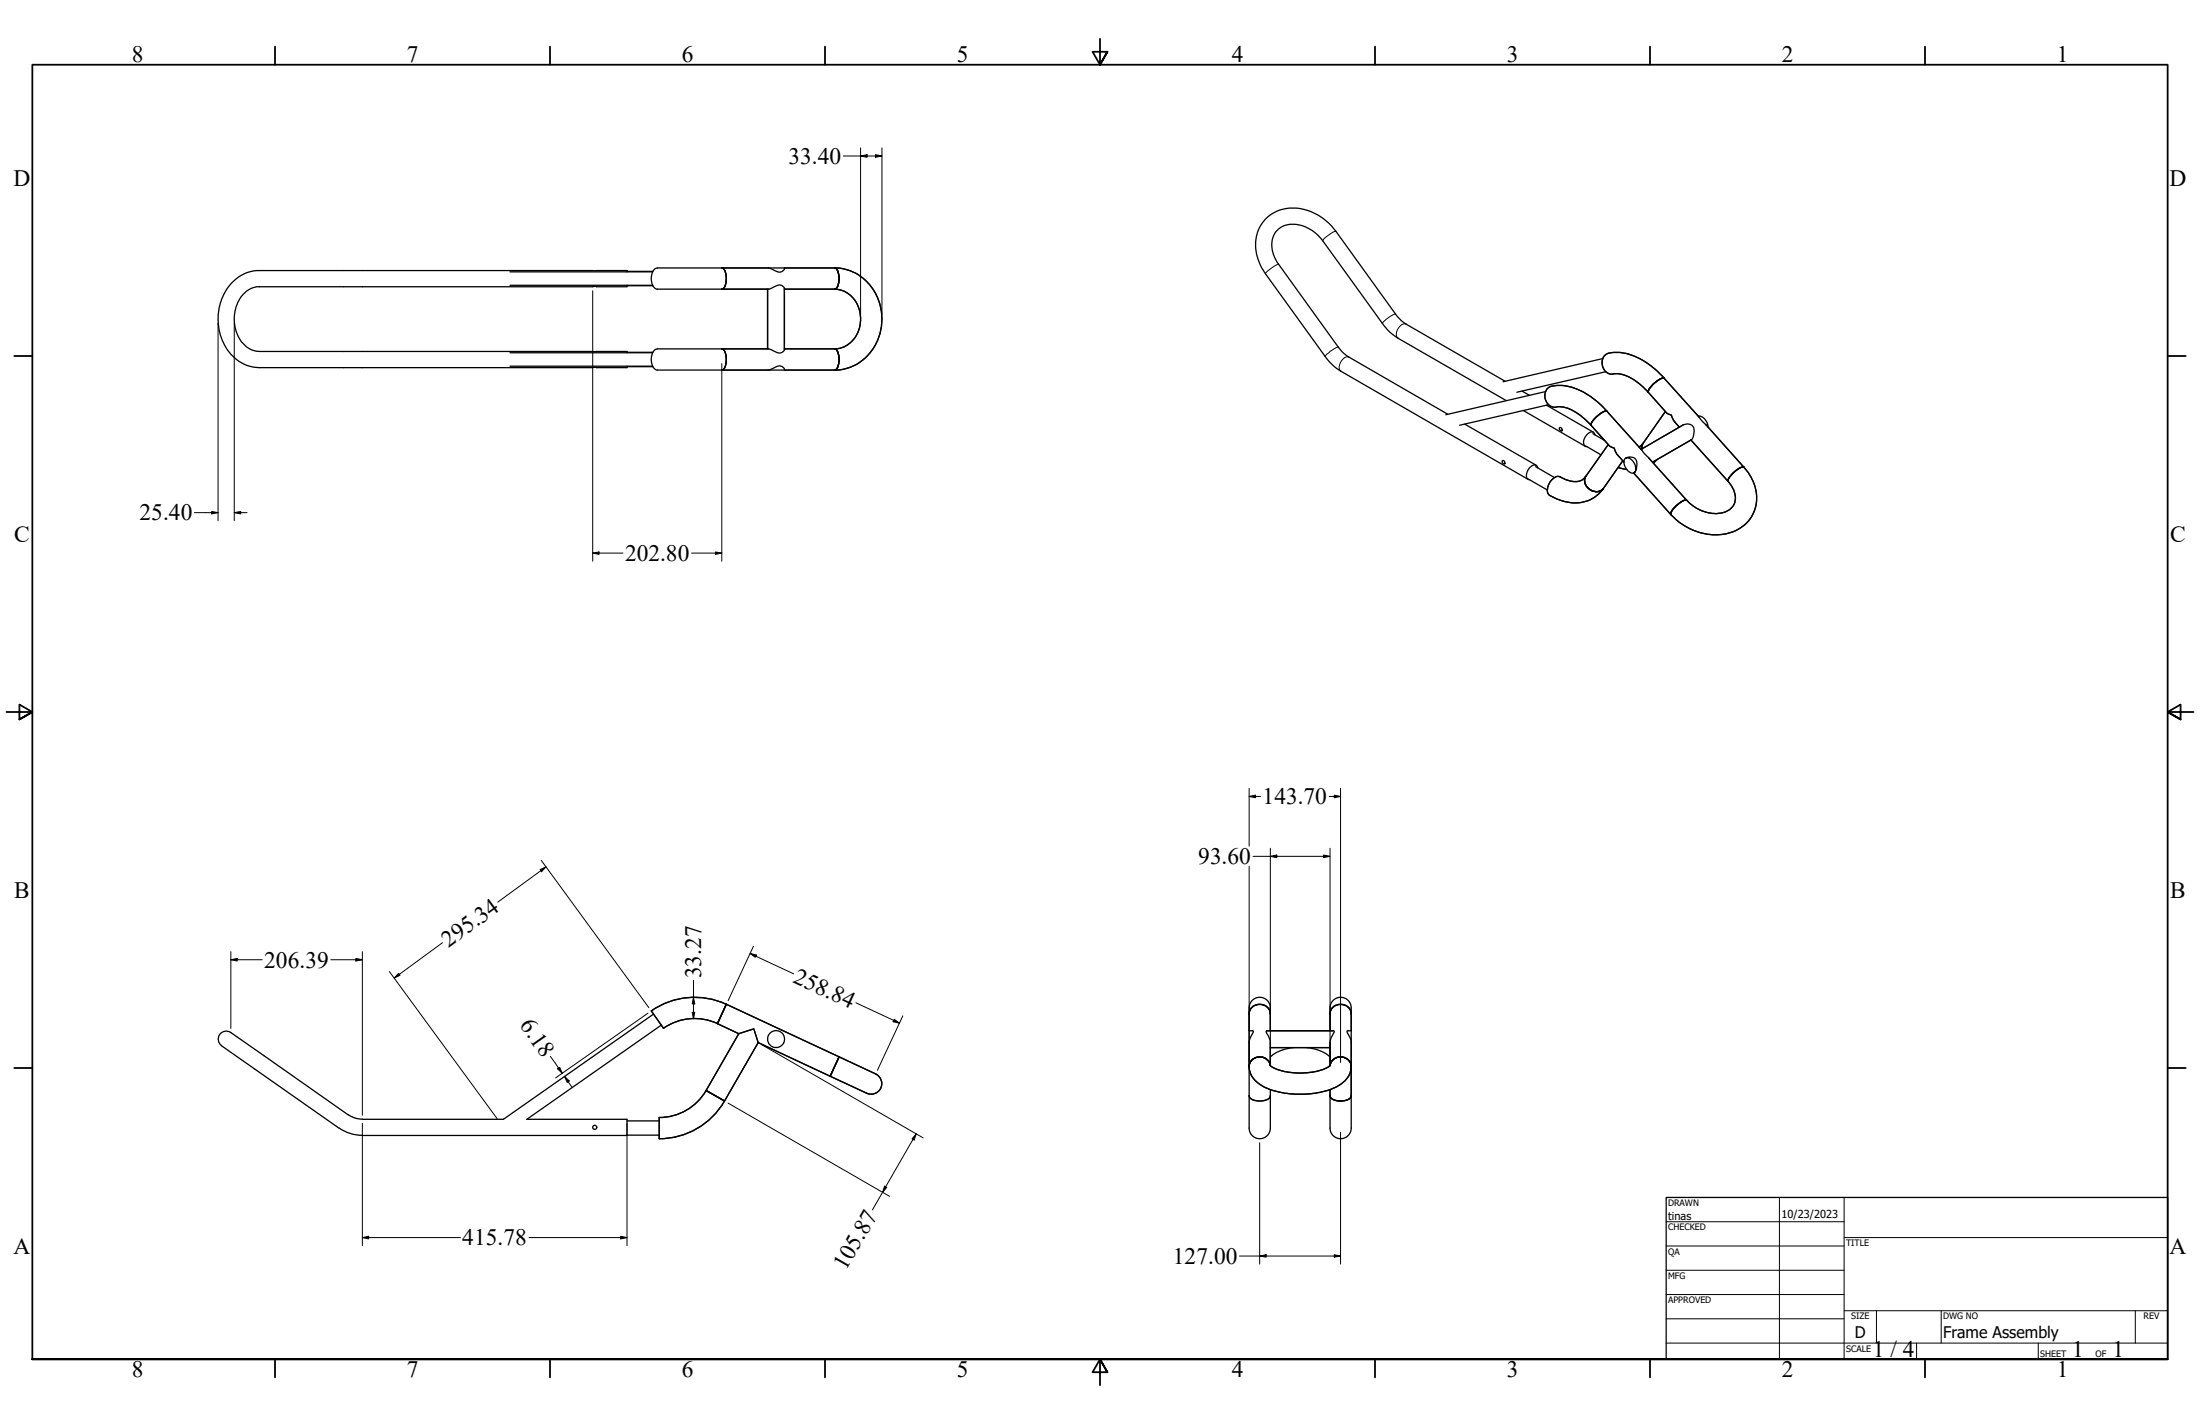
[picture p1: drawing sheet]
<svg xmlns="http://www.w3.org/2000/svg" width="864mm" height="559mm" viewBox="0 0 864 559" stroke-linecap="round" stroke-linejoin="round" font-family="sans-serif">
<!-- layer: Visible (ANSI) -->
<g fill="none" stroke="#000" stroke-width=".51">
<path d="M200.2 106.7h56M200.2 112h56M246.1 112v.5h-144.3a10.4 10.4 0 0 0-9.3 8.8 14.1 14.1 0 0 0 5.7 15.7l2.3 .8 1.3 .1h144.3v.5M246.1 106.7v-.5h-144.3a16.8 16.8 0 0 0-15.5 13.6 20 20 0 0 0 9.8 23.3l3.2 .9 2.5 .3h144.3v-.6M246.1 106.5h10.2M246.1 112.1h10.2M283.3 105.2a3.6 3.6 0 0 1 1.8 3.8 4.2 4.2 0 0 1-1.8 4.5M301.3 113.5v23.4M301.6 105.2h.5a6.8 6.8 0 0 0 4.7 1.4 1.38 1.38 0 0 0 1.1-1.4M307.9 113.5h19.7M327.6 105.2h-69.5a4.1 4.1 0 0 0-2.4 5 3.2 3.2 0 0 0 2.4 3.3l44-.1a6.8 6.8 0 0 1 4.7-1.4l1.1 1v24.2a2.29 2.29 0 0 1-3.7 .8l-2.3-1.1h-43.8a4.1 4.1 0 0 0-2.4 5.1 3.2 3.2 0 0 0 2.4 3.2h69.5M327.6 105.2a3.6 3.6 0 0 1 1.8 3.8 4.2 4.2 0 0 1-1.8 4.5"/>
<path d="M327.6 105.2a19.6 19.6 0 0 1 18.4 22.9 19.2 19.2 0 0 1-18.4 17.1 3.6 3.6 0 0 0 1.8-3.8 5 5 0 0 0-1.5-4.4l-.3-.1a11.3 11.3 0 0 0 10.1-13.5 10.8 10.8 0 0 0-10.1-9.9M200.2 138.4h56M246.1 138.2h10.2M283.3 136.9a3.6 3.6 0 0 1 1.8 3.9 4.2 4.2 0 0 1-1.8 4.4M307.9 136.9h19.7M327.6 136.9a3.6 3.6 0 0 1 1.8 3.9 4.2 4.2 0 0 1-1.8 4.4M327.6 136.9a11.3 11.3 0 0 0 10.1-13.5 10.8 10.8 0 0 0-10.1-9.9 3.6 3.6 0 0 0 1.8-3.9 5 5 0 0 0-1.5-4.4h-.3a19.6 19.6 0 0 1 18.4 22.9 19.2 19.2 0 0 1-18.4 17.1M200.2 143.7h56M246.1 143.9h10.2M301.6 145.2h.5a6.8 6.8 0 0 1 4.7-1.4 1.38 1.38 0 0 1 1.1 1.4h19.7M590.8 149.6l-38.9-22.4a13.7 13.7 0 0 1-4.1-3.9l-23.4-32.6a20.3 20.3 0 0 0-22.4-8.1 14.7 14.7 0 0 0-7.8 20.1l1.1 2.5 1.5 2.2 23.4 32.5a19.9 19.9 0 0 0 6.2 5.8l73.4 42.4M591.3 157.2l-42.5-24.5a18.8 18.8 0 0 1-6.1-5.8l-23.5-32.4a13.5 13.5 0 0 0-15.8-5.6 8.6 8.6 0 0 0-3.3 11.6l1.4 2.7 23.8 33a13 13 0 0 0 4.2 3.9l38.8 22.5"/>
<path d="M597.5 153.5l2.9 1.6M606.7 153.7l-39.1 9.1M607.1 159l18.4 10.6M607.9 158.8l-34.9 8.1M629.2 140.7l-39.2 9.1M630.4 145.9l-35 8M647.1 154l7.3 8.2a2.86 2.86 0 0 1 2.4 2.5l2.5 2.9M653.3 148.5a4.2 4.2 0 0 0-3.7 1.7l-.9 .8a4 4 0 0 0-1.6 3M653.3 148.5a27.1 27.1 0 0 0-18.4-10.2 5.2 5.2 0 0 0-5.6 2 4.3 4.3 0 0 0 .4 4.9 4.3 4.3 0 0 0 4.7 1.4 19 19 0 0 1 12.7 7.4M653.3 148.5l31.3 34.9M575 166.4l28 16.2M598 161.1l24.3 14"/>
<path d="M612.2 167.8a.75 .75 0 0 1 .9 .4 .75 .75 0 0 1-.3 1l-.6-.6zM622.5 175l6 3.5M624.6 167l7.4 8.1 1.7 .7 .9 2.3 2.9 3.3M625.3 170.2l4.6 2.6M626.1 170.7a1.55 1.55 0 0 0-1.3-1.3 1.55 1.55 0 0 0-1.6 .9 3.5 3.5 0 0 0-1 4.8l.7 .2M630.8 161.4a5.9 5.9 0 0 0-4.5 2.6 3.6 3.6 0 0 0-1.7 3M630.8 161.4a27.8 27.8 0 0 0-17.6-10.1 7.4 7.4 0 0 0-6 1.4 4.4 4.4 0 0 0-.1 5.1 4.4 4.4 0 0 0 4.8 1.8 18.1 18.1 0 0 1 11.7 6.3l1 1.1M630.8 161.4l31.3 34.9M631.3 174.4l-8.8 12.5a4.3 4.3 0 0 0 4.1 6.1l1-.2 1.4-.6 8-11.4M638.2 179.8a2.82 2.82 0 0 1 3.5 0 2.82 2.82 0 0 1 .7 3.5l-.5 1.7a4.3 4.3 0 0 0-3.2-5.4 1.64 1.64 0 0 0-1.2 2.5 3.8 3.8 0 0 0 4 3.4l.4-.5-.4 .5M643.4 175.5l1.6-1.5-.5 1.2v.9v-.9l.5-1.2zM644.2 176.3l16.5-9.5a2.82 2.82 0 0 1 3.4 .1 2.82 2.82 0 0 1 .8 3.3l-.4 1.8-.5 .5-15.3 8.9"/>
<path d="M653.7 161.5l-8.7 12.5M663.8 172.7l14.6 16.2M666.6 163.4a3.8 3.8 0 0 1 3.9 3.8v.4M589.7 180.8a.75 .75 0 0 1 .9 .4 .75 .75 0 0 1-.2 .9l-.7-.7zM600 188l7.4 4.3M602.8 183.1l7.4 4.3M603.6 183.6a1.5 1.5 0 0 0-1.3-1.2 1.5 1.5 0 0 0-1.5 .9 3.5 3.5 0 0 0-1 4.8l.7 .1M609.2 188.3a3 3 0 0 1 4.7-.5 7.3 7.3 0 0 0 7.9 0l.7-.9a4.3 4.3 0 0 0 4.1 6.1l1.5-.3 1.2-.9a14.2 14.2 0 0 1-17.5 4.2 8 8 0 0 1-4.2-2.5 5.7 5.7 0 0 1 1.6-5.2zM635.2 183.5l3.4 .7M641.3 185.6l14.6 16.3M650.6 180.3l-1.6 1.4M662.1 196.3a5.9 5.9 0 0 0-4.5 2.6 4 4 0 0 0-1.7 3"/>
<path d="M662.1 196.3a14.2 14.2 0 0 0 16.2 4 6.6 6.6 0 0 0 1.1-10.1l-.3-.4a1.73 1.73 0 0 1 .2-3l1.6-1.7a4.1 4.1 0 0 1 3.7-1.7 16.1 16.1 0 0 1 2.4 20.2 18.1 18.1 0 0 1-20.2 5.3l-4.3-1.9a23 23 0 0 1-6.6-5.1M684.6 183.4a5.5 5.5 0 0 0-4.6 2.5 4 4 0 0 0-1.6 3M684.6 183.4a16.1 16.1 0 0 1 2.4 20.2 18.1 18.1 0 0 1-20.2 5.3 22.4 22.4 0 0 1-11-7.4 9.7 9.7 0 0 1 6.2-5.3 14.4 14.4 0 0 0 16 4.3 6.6 6.6 0 0 0 1.4-10.3l-1-1.3M256.5 398l-58.9 41.2h-55.4M285.1 394.1l58.6 27.4a4.2 4.2 0 0 1 2 5.5 4.2 4.2 0 0 1-5.5 2M285.1 394.1l-3.5 7.6M285.1 394.1a29.6 29.6 0 0 0-29.4 2.6l4.8 6.8a21.1 21.1 0 0 1 21.1-1.8M490.3 397.9a4.2 4.2 0 0 1 4.2-3.8 4.2 4.2 0 0 1 4.2 3.8M490.3 395.5a4.2 4.2 0 0 1 4.2-4.1 4.2 4.2 0 0 1 4.2 4.1M490.3 395.5v47.2a4.2 4.2 0 0 0 4.2 4.1 4.2 4.2 0 0 0 4.2-4.1v-15.2M498.7 395.5v9M522.1 397.9a4.2 4.2 0 0 1 4.2-3.8 4.2 4.2 0 0 1 4.1 3.8v6.6h-1.4a2.85 2.85 0 0 0 .9 2.6l.5 2.1"/>
<path d="M522.1 395.5a4.2 4.2 0 0 1 4.2-4.1 4.2 4.2 0 0 1 4.1 4.1M522.1 395.5v9M530.4 395.5v47.2a4.2 4.2 0 0 1-4.1 4.1 4.2 4.2 0 0 1-4.2-4.1v-15.2M87 410.3a3.1 3.1 0 0 1-.8-4.3 3.1 3.1 0 0 1 4.4-.8l46.1 32.3M259.6 402.3l-52.8 36.9h39.3v6.4l-103.9-.1a15.8 15.8 0 0 1-9.1-2.8l-46.1-32.3M281.6 401.7l8.4 3.9M290 405.6l5.9-1.9 1.7 5.4M290 405.6l-12.8 22.3 7.2 4.2 13.2-23M297.6 409.1l28.3 13.2 3.5-7.6-3.5 7.6M297.6 409.1l28.3 13.2M490.3 404.5h1.5a1.54 1.54 0 0 1-.6 1.9l-.7 1.5-.2 1.3M498.6 418a18.5 18.5 0 0 0 12.4 3.1 17 17 0 0 0 11.2-3.1"/>
<path d="M498.7 418.1a4.2 4.2 0 0 0-5.6-3.1 4.2 4.2 0 0 0-2.4 5.9 14.4 14.4 0 0 0 11.3 7.6 34.8 34.8 0 0 0 23.8-2.7 7.8 7.8 0 0 0 4.2-8.9 4.3 4.3 0 0 0-4.4-2.1 4.3 4.3 0 0 0-3.5 3.3M498.7 418.1v-9.2l-1.3-3.2a.64 .64 0 0 1-.4-.6 .64 .64 0 0 1 .4-.6h26.2a1.54 1.54 0 0 1-.6 1.9l-.9 2.4v9.3M498.7 411.1h23.4M507.8 411.1a15.4 15.4 0 0 0-9.1 3.7M513 411.1a15.4 15.4 0 0 1 9.1 3.7M136.8 437.4a9.5 9.5 0 0 0 5.4 1.8M246.1 439.9h12.7M277.2 427.9a21.2 21.2 0 0 1-18.4 10.6v8.3a29.6 29.6 0 0 0 25.6-14.7l-7.2-4.2M325.9 422.3l14.3 6.7M490.3 430a3.4 3.4 0 0 0 3.9 2.1 4.4 4.4 0 0 0 4.4-1.8l.1-.3M522.1 430a3.4 3.4 0 0 0 3.9 2.1 4.4 4.4 0 0 0 4.4-1.8v-.3M246.1 445.5h12.7"/>
<circle cx="304.6" cy="407.8" r="3.3"/>
<circle cx="233.5" cy="442.4" r=".8"/>
</g>
<!-- layer: Visible Narrow (ANSI) -->
<path d="M524.4 90.7a11.5 11.5 0 0 0-5.2 3.8M501.9 103.7a11.5 11.5 0 0 0-5.1 3.7M525.3 136.2a10.7 10.7 0 0 0-5.1 3.7M547.8 123.3a10.7 10.7 0 0 0-5.1 3.6M551.9 127.2a3.8 3.8 0 0 0-3.7 4.7l.6 .8M529.5 140.1a3.8 3.8 0 0 0-3.7 4.7l.6 .9" fill="none" stroke="#000" stroke-width=".39"/>
<!-- layer: Border (ANSI) -->
<g fill="none" stroke="#000" stroke-width=".7">
<path d="M107.9 18.3v7.1M215.9 18.3v7.1M323.8 18.3v7.1M431.8 15.2v10.2l-2.9-5.1h5.8l-2.9 5.1 2.9-5.1M539.8 18.3v7.1M647.7 18.3v7.1M755.6 18.3v7.1M5.6 139.7h7.1M850.9 139.7h7.1M2.5 279.4h10.2l-5.1-2.9v5.8l5.1-2.9-5.1 2.9M861.1 279.4h-10.2l5.1-2.9v5.8l-5.1-2.9 5.1 2.9M5.6 419.1h7.1"/>
<path d="M850.9 419.1h7.1M12.7 533.4v-508h838.2v508h-838.2h838.2M107.9 533.4v7.1M215.9 533.4v7.1M323.8 533.4v7.1M434.7 538.5l-2.9-5.1 2.9 5.1h-5.8l2.9-5.1v10.2M539.8 533.4v7.1M647.7 533.4v7.1M755.6 533.4v7.1"/>
</g>
<!-- layer: Title (ANSI) -->
<g fill="none" stroke="#000" stroke-width=".39">
<path d="M654 479.4h69.9M698.5 469.9v63.5M723.9 469.9v63.5M654 488.9h69.9M654 498.5h69.9M723.9 485.6h127M654 508h69.9M654 517.5h69.9M723.9 514.3h127M736.6 514.3v12.7M762 514.3v12.7M838.2 514.3v12.7"/>
<path d="M654 527h196.9M752.3 527v6.4M800.1 527v6.4"/>
</g>
<path d="M654 469.9h196.9v63.5h-196.9z" fill="none" stroke="#000" stroke-width=".51"/>
<!-- layer: Dimension (ANSI) -->
<g fill="none" stroke="#000" stroke-width=".39">
<path d="M337.8 58v65.6M346.2 58v65.6M331 61.2h15.2M337.8 61.2l2.6-.5v1zM343.7 60.7l2.5 .5-2.5 .5zM232.7 114.1v106.1M85.6 126.8v77.5M91.9 126.8v77.5M283.3 142.7v77.5M76.3 201.2h9.3M83.1 200.7l2.5 .5-2.5 .5zM91.9 201.2l2.6-.5v1z"/>
<path d="M91.9 201.2h5.1M232.7 217l2.4-.4v1zM232.7 217h11.8M271.5 217h11.8M280.9 216.6l2.4 .4-2.4 .6zM490.3 312.5l2.5-.5v1.1zM490.3 312.5h4.5M490.3 309.4v22.6M521.8 312.5h4.4M523.7 312l2.5 .5-2.5 .6zM526.2 309.4v107.5M212.5 337.6l42.2 57.8"/>
<path d="M490.3 340v76.9M491.9 336h30.2M498.7 336l2.5-.5v1zM498.7 332.9v84M519.6 335.5l2.5 .5-2.5 .5zM522.1 332.9v84M212 341.2l2.3-1-1.7 1.9zM214.3 340.2l-18.9 13.8M90.6 376.6l2.5-.5v1zM90.6 376.6h12.3M90.6 373.4v30.2M129.9 376.6h12.3"/>
<path d="M139.7 376.1l2.5 .5-2.5 .5zM142.2 373.4v64.2M173.7 370l-19 13.8M294.4 374.1l2.5 .7-.4 .9zM294.4 374.1l17.1 8M295.8 371.3l-10 21.4M152.8 381.3l42.3 57.7M156.5 382l.5 .7-2.3 1.1zM254.4 397.6l-36.3 25.4M271.7 391.5h3.7M271.7 397.3h1l-.5 2.5zM272.2 391.5l.5 2.5h-1z"/>
<path d="M272.2 384.7v15.1M336 393.5l17.1 8M351 400l2.1 1.5-2.5-.6zM354.4 398.7l-10 21.3M216 414.5l4.7 6.7M218.9 419.4l.8-.6 1 2.4zM299 410l63.4 36.5M221.6 422.4l1.9 1.8-.9 .6zM221.6 422.4l2.9 4.1M285.8 432.9l63.4 36.6M142.2 440.8v48M246.1 440.8v48"/>
<path d="M359.7 444.9l-.9 2.5-.8-.5zM359.7 444.9l-17.2 29.9M494.5 448.4v47.7M526.2 444.3v51.8M347.2 465.5l.9 .5-1.6 1.9zM142.2 485.6l2.5-.5v1.1zM142.2 485.6h38.5M207.6 485.6h38.5M243.6 485.1l2.5 .5-2.5 .6zM486.5 492.9h39.7M494.5 492.9l2.5-.5v.9zM523.7 492.4l2.5 .5-2.5 .4z"/>
</g>
<g fill="#000">
<path d="M337.8 61.2l2.6-.5v1zM343.7 60.7l2.5 .5-2.5 .5zM83.1 200.7l2.5 .5-2.5 .5zM91.9 201.2l2.6-.5v1zM232.7 217l2.4-.4v1zM280.9 216.6l2.4 .4-2.4 .6zM490.3 312.5l2.5-.5v1.1zM523.7 312l2.5 .5-2.5 .6zM498.7 336l2.5-.5v1zM519.6 335.5l2.5 .5-2.5 .5zM212 341.2l2.3-1-1.7 1.9zM90.6 376.6l2.5-.5v1z"/>
<path d="M139.7 376.1l2.5 .5-2.5 .5zM294.4 374.1l2.5 .7-.4 .9zM156.5 382l.5 .7-2.3 1.1zM271.7 397.3h1l-.5 2.5zM272.2 391.5l.5 2.5h-1zM218.9 419.4l.8-.6 1 2.4zM351 400l2.1 1.5-2.5-.6zM221.6 422.4l1.9 1.8-.9 .6zM359.7 444.9l-.9 2.5-.8-.5zM347.2 465.5l.9 .5-1.6 1.9zM142.2 485.6l2.5-.5v1.1zM243.6 485.1l2.5 .5-2.5 .6z"/>
<path d="M494.5 492.9l2.5-.5v.9zM523.7 492.4l2.5 .5-2.5 .4z"/>
</g>
<g font-size="9.2">
<text x="51.7" y="24.4">8</text>
<text x="159.6" y="24.4">7</text>
<text x="267.6" y="24.4">6</text>
<text x="375.5" y="24.4">5</text>
<text x="483.5" y="24.4">4</text>
<text x="591.4" y="24.4">3</text>
<text x="699.4" y="24.4">2</text>
<text x="807.3" y="24.4">1</text>
<text x="309.5" y="64.3">33.40</text>
<text x="5.3" y="72.9">D</text>
<text x="851.7" y="72.9">D</text>
<text x="54.8" y="204.2">25.40</text>
<text x="5.6" y="212.6">C</text>
<text x="851.9" y="212.6">C</text>
<text x="245.4" y="220.1">202.80</text>
<text x="495.6" y="315.6">143.70</text>
<text x="470.3" y="339.1">93.60</text>
<text x="5.6" y="352.3">B</text>
<text x="851.9" y="352.3">B</text>
<text x="176.1" y="371.9" transform="rotate(-36 176.1 371.9)">295.34</text>
<text x="103.8" y="379.7">206.39</text>
<text x="275.3" y="383.9" transform="rotate(-90 275.3 383.9)">33.27</text>
<text x="311" y="385.3" transform="rotate(25 311 385.3)">258.84</text>
<text x="203.8" y="402.4" transform="rotate(55 203.8 402.4)">6.18</text>
<text x="5.3" y="492">A</text>
<text x="181.5" y="488.7">415.78</text>
<text x="851.7" y="492">A</text>
<text x="460.4" y="495.9">127.00</text>
<text x="332" y="498.9" transform="rotate(-60 332 498.9)">105.87</text>
<text x="735.2" y="532.5">1 / 4</text>
<text x="813.4" y="532.6">1</text>
<text x="829.2" y="532.6">1</text>
<text x="51.7" y="540.5">8</text>
<text x="159.6" y="540.5">7</text>
<text x="267.6" y="540.5">6</text>
<text x="375.5" y="540.5">5</text>
<text x="483.5" y="540.5">4</text>
<text x="591.4" y="540.5">3</text>
<text x="699.4" y="540.5">2</text>
<text x="807.3" y="540.5">1</text>
</g>
<g font-size="6.3">
<text x="728.1" y="524.9">D</text>
<text x="762.8" y="525">Frame Assembly</text>
</g>
<g font-size="4.3">
<text x="654.8" y="478.6">tinas</text>
<text x="699.3" y="478">10/23/2023</text>
</g>
<g font-size="3.5">
<text x="654.8" y="473.2">DRAWN</text>
<text x="654.8" y="482.8">CHECKED</text>
<text x="724.7" y="488.9">TITLE</text>
<text x="654.8" y="492.3">QA</text>
<text x="654.8" y="501.8">MFG</text>
<text x="654.8" y="511.4">APPROVED</text>
<text x="726.7" y="517.7">SIZE</text>
<text x="762.8" y="517.7">DWG NO</text>
<text x="841.4" y="517.7">REV</text>
<text x="724.7" y="530.4">SCALE</text>
<text x="800.9" y="532.6">SHEET</text>
<text x="822.6" y="532.6">OF</text>
</g>
</svg>
